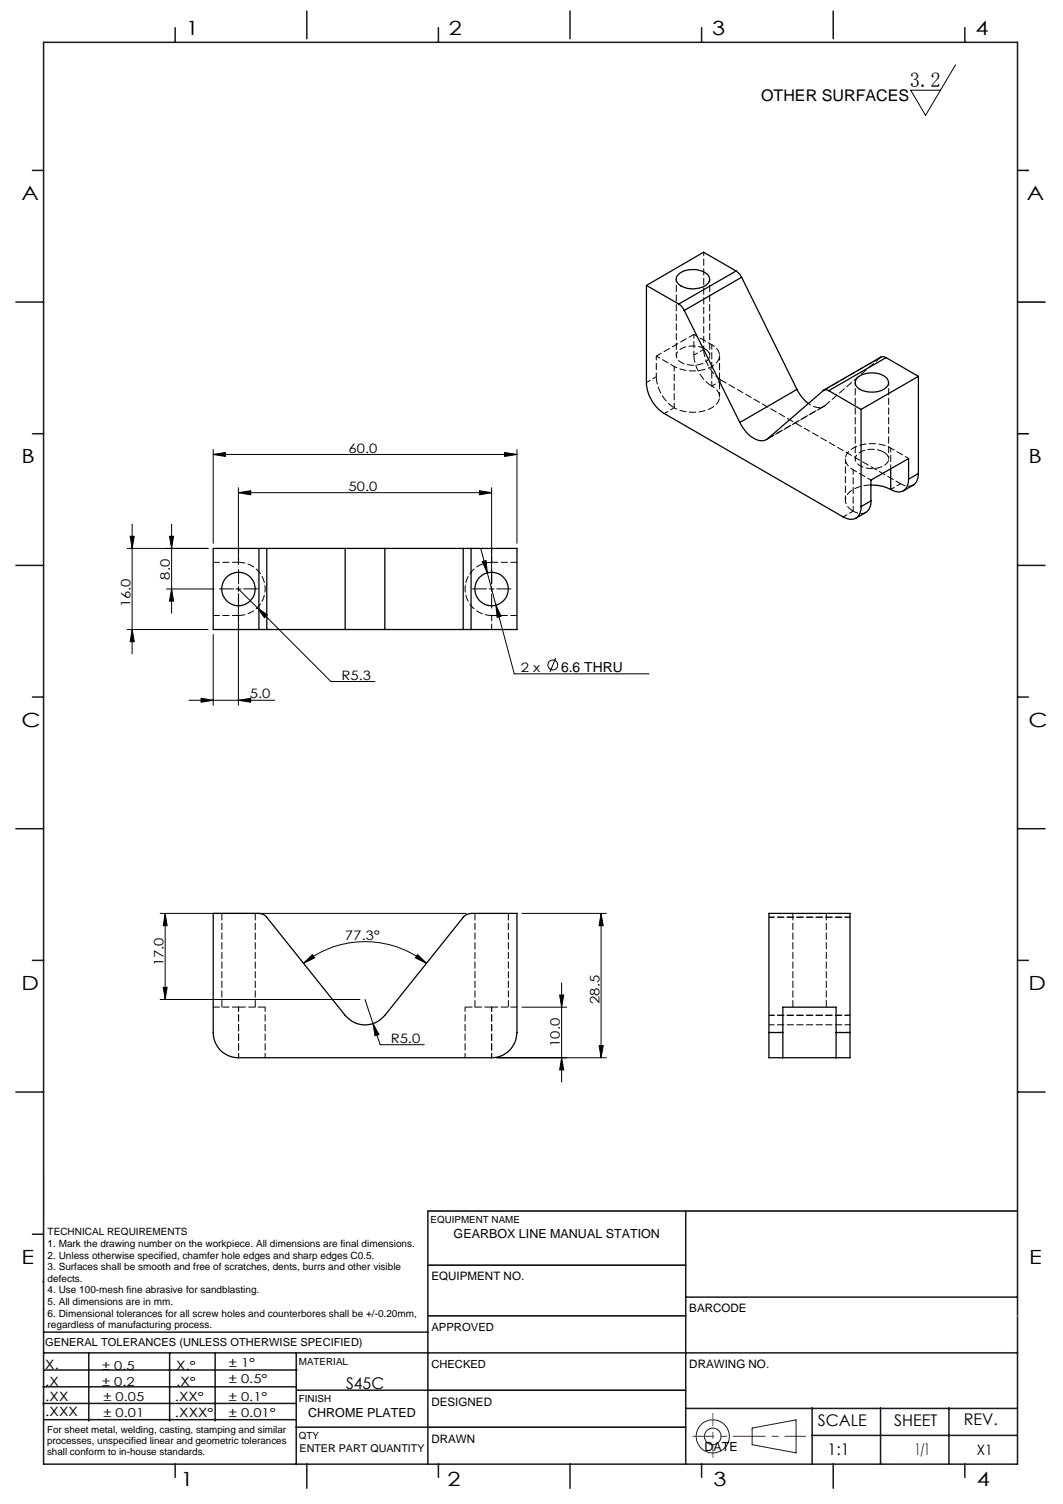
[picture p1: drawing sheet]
<svg xmlns="http://www.w3.org/2000/svg" width="210mm" height="297mm" viewBox="0 0 210 297" stroke-linecap="round" stroke-linejoin="round" font-family="sans-serif">
<g fill="none" stroke="#191924" stroke-width=".2">
<path d="M8.6 231.2v9.4M148.6 282l8.7-1.6v6.5l-8.7-1.6z"/>
<circle cx="140.8" cy="283.7" r="3.3"/>
<circle cx="140.8" cy="283.7" r="1.64"/>
</g>
<path d="M201 33.7h2.2M201 59.7h5.4M201 85.7h2.2M84.5 239.1h116.5M84.6 259.9h50.9M84.6 249.8h50.9M84.6 274.5h50.9M84.5 281.8h51" fill="none" stroke="#000" stroke-width=".3"/>
<path d="M136.9 283.6h22.3" fill="none" stroke="#f00" stroke-width=".2" stroke-dasharray="6.3 1.3 1.3 1.3" stroke-dashoffset="2.2"/>
<path d="M140.8 287.8v-8.7" fill="none" stroke="#f00" stroke-width=".2" stroke-dasharray="6.3 1.3 1.3 1.3" stroke-dashoffset="3.9"/>
<g fill="none" stroke="#191924" stroke-width=".3">
<path d="M8.6 8.4h192.4v280.7h-192.4zM34.6 5.5v2.9M60.6 2.2v5.5M86.6 5.5v2.9M112.6 2.2v5.5M138.6 5.5v2.9M164.6 2.2v5.5M190.6 5.5v2.9M6.4 33.7h2.2M3.1 59.7h5.5M6.4 85.7h2.2M3.1 111.7h5.5"/>
<path d="M201 111.7h5.4M6.4 137.7h2.2M201 137.7h2.2M3.1 163.7h5.5M201 163.7h5.4M6.4 189.6h2.2M201 189.6h2.2M3.1 215.6h5.5M201 215.6h5.4M84.5 239.1v50M135.5 239.1v50M6.4 243.7h2.2"/>
<path d="M8.5 253.1h.1M8.6 258.5h.1M135.5 256.1h65.5M8.5 277.1h49.9M8.5 273.9h49.9M8.6 267.2h192.4M8.6 263.1h75.9M8.8 270.5h49.9M17.5 267.2v13.4M33.5 267.2v13.4M42.5 267.2v13.4M58.5 267.2v22"/>
<path d="M58.6 274.5h26M135.5 278.1h65.5M160.4 278v11.1M174 278v11.1M187.5 278v11.1M8.8 280.3h49.7M34.6 289.1v2.6M58.5 281.8h26M60.6 289.1v4.8M86.6 289.1v2.6M112.6 289.1v4.8M138.6 289.1v2.6"/>
<path d="M160.4 283.5h40.5M164.6 289.1v4.8M190.6 289.1v2.6"/>
</g>
<path d="M201 259.9h.1" fill="none" stroke="#c0c0c0" stroke-width=".2"/>
<g fill="none" stroke="#000" stroke-width=".2">
<path d="M188.8 12.8l-6 10-2.9-5h5.9M42.1 89.7l2.4-.3v.7zM42.1 88.8v18.5M42.1 89.7h60M47.1 97.3l2.4-.4v.8zM47.1 96.3v15.2M47.1 97.3h50M94.7 96.9l2.4 .4-2.4 .4zM97.1 96.3v19M99.7 89.4l2.4 .3-2.4 .4zM102.1 88.8v18.5M25.1 108.3h16"/>
<path d="M25.7 105.9h.8l-.4 2.4zM26.1 103.5v25.6M32.9 116.3h9.4M33.5 105.9h.8l-.4 2.4zM33.9 116.3l.4 2.4h-.8zM33.9 103.5v17.6M46.6 116.3h1M47.1 115.8v1M47.1 116.3l3.7 3.7M47.1 117.3v22M95 108.5l1.3 4.6M95.2 110.9l.8-.2 .3 2.4z"/>
<path d="M96.3 113.1l1.7 6.4M96.6 116.3h1M97.1 115.8v1M98 119.5l1 2.2-.8 .2zM98 119.5l3.6 13.6h26.6M25.1 124.3h16M26.1 124.3l.4 2.4h-.8zM37.3 138.3h17M39.7 137.9l2.4 .4-2.4 .4zM42.1 125.3v14M47.1 138.3l2.4-.4v.8zM50.8 120l2 1.4-.6 .6z"/>
<path d="M50.8 120l14.6 14.6h8.7M109.8 129.9l-1.1 2.8M31.6 180.4h60.5M31.6 197.4h39.5M32.2 195h.8l-.4 2.4zM32.6 180.4l.4 2.4h-.8zM32.6 180.4v17M60 190.2l1.7-1.7 .5 .7zM60 190.2a19.4 19.4 0 0 1 24.2 0M72.1 197.4l1.6 4.7M82.5 188.5l1.7 1.7-2.1-1zM103.1 180.4h16.7"/>
<path d="M103.1 198.9h8.9M110.6 196.5h.8l-.5 2.4zM110.9 194.1v19.6M118.7 180.4l.5 2.4h-.8zM118.7 180.4v28.5M73.7 202.1l1.2 2.2-.8 .2zM73.7 202.1l1.4 4.2h8.7M98.1 208.9h21.7M110.9 208.9l.5 2.4h-.8zM118.4 206.5h.8l-.5 2.4z"/>
<circle cx="109.2" cy="131.3" r=".98"/>
</g>
<path d="M46.1 116.3h-2.8M47.1 115.3v-2.8M47.1 117.3v2.8M48.1 116.3h2.8M96.1 116.3h-2.8M97.1 115.3v-2.8M97.1 117.3v2.8M98.1 116.3h2.8" fill="none" stroke="#000" stroke-width=".2" stroke-dasharray="15.2 1.3 1.3 1.3"/>
<g fill="#000">
<path d="M25.7 105.9h.8l-.4 2.4zM26.1 124.3l.4 2.4h-.8zM33.5 105.9h.8l-.4 2.4zM33.9 116.3l.4 2.4h-.8z"/>
<path d="M47.1 138.3l2.4-.4v.8zM39.7 137.9l2.4 .4-2.4 .4z"/>
<path d="M82.5 188.5l1.7 1.7-2.1-1zM60 190.2l1.7-1.7 .5 .7z"/>
<path d="M73.7 202.1l.4 2.4 .8-.2zM47.1 97.3l2.4-.4v.8zM94.7 96.9l2.4 .4-2.4 .4zM42.1 89.7l2.4-.3v.7zM99.7 89.4l2.4 .3-2.4 .4zM95.2 110.9l1.1 2.2-.3-2.4zM98 119.5l.2 2.4 .8-.2zM50.8 120l1.4 2 .6-.6z"/>
<path d="M118.4 206.5h.8l-.5 2.4zM118.7 180.4l.5 2.4h-.8zM110.9 208.9l.5 2.4h-.8zM110.6 196.5h.8l-.5 2.4zM32.2 195h.8l-.4 2.4zM32.6 180.4l.4 2.4h-.8z"/>
</g>
<g fill="none" stroke="#000" stroke-width=".25">
<path d="M127.7 56.4v19.2a7.7 7.7 0 0 0 3.5 6.1l35.4 20.4a2.09 2.09 0 0 0 3.4-1.1l.1-1M127.7 56.4l6.4 3.6M134.1 54.2a4.4 4.4 0 0 1 6 .4 1.66 1.66 0 0 1-1.5 2.2 4.4 4.4 0 0 1-4.8-1l-.2-.6a1.12 1.12 0 0 1 .5-1zM145.4 53.5l.8 .7 .3 .5M145.4 53.5l-6.4-3.7-11.3 6.6M145.4 53.5l-11.3 6.5M146.5 54.7l-11.3 6.6M146.5 54.7l10.9 22.2M134.1 60l.4 .4 .7 .9M135.2 61.3l11 22.1M157.4 76.9l1 1.5 1.3 1.3M157.4 76.9l-11.2 6.5"/>
<path d="M163.7 77.1a.93 .93 0 0 0-1.1 0l-10.9 9.5a2.69 2.69 0 0 1-3.4-.5l-1.2-1.2-.9-1.5M163.7 77.1l6.4 3.8M169.4 74.6a4.6 4.6 0 0 1 5.9 .2 1.35 1.35 0 0 1-.6 2 4.9 4.9 0 0 1-5.4-.4l-.3-.5a1.16 1.16 0 0 1 .4-1.3zM175 70.6l-.4-.2-.6 .1-11.3 6.5M175 70.6l-11.3 6.5M175 70.6l6.4 3.7M181.4 74.3l-11.3 6.6M181.4 74.3v19.2M170.1 80.9v19.1M172 98.9v.9l-.6 1.1-2.3 1.4M172 95.8a8.8 8.8 0 0 1 4 .9M172 98.9l-1.9 1.1"/>
<path d="M176 92.6v4.1M179.5 94.6a2.1 2.1 0 0 1-2.7 2.4l-.8-.3M179.5 94.6v-4l-7.5 4.2v4.1M181.4 93.5l-.1 .9-.3 .8-.6 .6-1.9 1.1M181.4 93.5l-1.9 1.1M51.2 108.3h1.5M51.2 108.3h-9.1v16h9.1M51.2 108.3v16M52.7 108.3h15.5M52.7 108.3v16M68.2 108.3h7.8M68.2 108.3v16"/>
<path d="M76 108.3h15.5M76 108.3v16M91.5 108.3h1.6M91.5 108.3v16M93.1 108.3h9v16h-9M93.1 108.3v16M51.2 124.3h1.5M52.7 124.3h15.5M68.2 124.3h7.8M76 124.3h15.5M91.5 124.3h1.6M42.1 180.4h9.1a1.94 1.94 0 0 1 1.5 .7l15.5 19.4a5 5 0 0 0 7.8 0l15.5-19.4a2.08 2.08 0 0 1 1.6-.7h9v23.5a5 5 0 0 1-5 5h-50a4.9 4.9 0 0 1-5-5z"/>
<path d="M151.9 203.9v5h2.8M151.9 203.9v-23.5h16v23.5M151.9 203.9h2.8M154.7 203.9v5M154.7 208.9h10.5M154.7 203.9v-5h10.5v5M165.2 203.9v5M165.2 203.9h2.7M167.9 203.9v5h-2.7"/>
<circle cx="47.1" cy="116.3" r="3.3"/>
<circle cx="97.1" cy="116.3" r="3.3"/>
</g>
<path d="M133.2 72.4v8.1M140.6 68.1v8.1M142.2 78.4v-8.2M167 90.6v8.2M168.5 92.8v8.1M47.1 198.9v10M91.9 198.9v10M97.1 198.9v10M52.4 208.9v-10" fill="none" stroke="#000" stroke-width=".2" stroke-dasharray="1.3 .6" stroke-dashoffset=".4"/>
<path d="M139.2 68.9a4.5 4.5 0 0 0-5.4 .7 1.48 1.48 0 0 0 .9 2.1 4.7 4.7 0 0 0 5.3-.8 1.39 1.39 0 0 0-.8-2M174.6 89.3a4.8 4.8 0 0 0-5.3 .5 1.41 1.41 0 0 0 .8 2.3 4.7 4.7 0 0 0 5.2-.8 1.39 1.39 0 0 0-.7-2M52.4 198.9h-5.3M97.1 198.9h-5.2" fill="none" stroke="#000" stroke-width=".2" stroke-dasharray="1.3 .6" stroke-dashoffset="-.1"/>
<g fill="none" stroke="#000" stroke-width=".2" stroke-dasharray="1.3 .6">
<path d="M174 70.6l.1-.1M42.1 111h5M47.1 111a5.3 5.3 0 0 1 5.3 5.3 5.3 5.3 0 0 1-5.3 5.2M97.1 111h5M47.1 121.5h-5M97.1 121.5a5.3 5.3 0 0 1-5.2-5.2 5.3 5.3 0 0 1 5.2-5.3M102.1 121.5h-5M43.8 180.4v18.5M47.1 198.9h-5M50.4 198.9v-18.5M93.8 180.4v18.5M100.4 198.9v-18.5"/>
<path d="M102.1 198.9h-5M156.6 180.4v18.5M163.2 198.9v-18.5"/>
</g>
<path d="M129.7 70.3l7.4-4.3M142.6 75.1l35.3 20.4M47.1 111v-2.7M97.1 108.3v2.7M47.1 124.3v-2.8M97.1 121.5v2.8M154.7 203.9h-2.8M167.9 203.9h-2.7" fill="none" stroke="#000" stroke-width=".2" stroke-dasharray="1.3 .6" stroke-dashoffset=".2"/>
<path d="M137.1 70.1a7.8 7.8 0 0 0 3.5 6.1M142.6 75.1a7.8 7.8 0 0 1-3.6-6.1M162.6 77.1l11.4-6.5M133.2 80.5a7.8 7.8 0 0 1-3.5-6.1M151.4 86.8l11.3-6.5M163 80.1l-11.3 6.5M168.5 100.9a2.2 2.2 0 0 1-.9-3.5 6.3 6.3 0 0 1 4.5-1.6" fill="none" stroke="#000" stroke-width=".2" stroke-dasharray="1.3 .6" stroke-dashoffset="-.2"/>
<path d="M174 70.6l-11 9.5" fill="none" stroke="#000" stroke-width=".2" stroke-dasharray="1.3 .6" stroke-dashoffset=".1"/>
<g fill="none" stroke="#000" stroke-width=".2" stroke-dasharray="1.3 .6" stroke-dashoffset=".5">
<path d="M129.7 70.3v4.1M129.7 74.4l-2 1.1M133.2 72.4l-3.5-2.1M137.1 66l3.5 2.1M137.1 66v4.1M139 69l-1.9 1.1M140.6 76.2l2-1.1M131.2 81.7l2-1.2M172.1 94.8l-3.6-2M176 88.5l3.5 2M176 88.5v4.1M177.9 95.5l-1.9 1.2"/>
<path d="M168.5 100.9l-1.9 1.2"/>
</g>
<path d="M180.4 95.8l-.5 .2h-.7l-1.3-.5M171 101.2l-.4 .2h-.8l-1.3-.5M151.9 181.1h16M167.9 181.1h-16M151.9 200.5h16M151.9 202.4h16M167.9 200.5h-16" fill="none" stroke="#000" stroke-width=".2" stroke-dasharray="1.3 .6" stroke-dashoffset=".3"/>
<path d="M133.6 55.1v15.1M140.2 70.2v-15.1M140.6 68.1a2.2 2.2 0 0 1 .9 3.6 7.7 7.7 0 0 1-8.3 .7M140.6 76.2a2.2 2.2 0 0 1 .9 3.6 7.7 7.7 0 0 1-8.3 .7M159.7 79.7a2.7 2.7 0 0 0 3.3 .4M169 75.5v15.1M168.5 92.8a2.2 2.2 0 0 1-.9-3.6 7.7 7.7 0 0 1 8.4-.7M175.6 90.6v-15.1" fill="none" stroke="#000" stroke-width=".2" stroke-dasharray="1.3 .6" stroke-dashoffset=".7"/>
<path d="M139 49.8v19.2" fill="none" stroke="#000" stroke-width=".2" stroke-dasharray="1.3 .6" stroke-dashoffset=".6"/>
<text font-size="4.1" x="179.8" y="17.2">3.2</text>
<g font-size="3.9">
<text x="36.7" y="6.9">1</text>
<text x="88.7" y="6.9">2</text>
<text x="140.7" y="6.9">3</text>
<text x="192.7" y="6.9">4</text>
<text x="4.2" y="39.5">A</text>
<text x="202.9" y="39.5">A</text>
<text x="4.2" y="91.5">B</text>
<text x="203.2" y="91.5">B</text>
<text x="4.2" y="143.5">C</text>
<text x="203.2" y="143.5">C</text>
<text x="4.2" y="195.5">D</text>
<text x="203.2" y="195.5">D</text>
<text x="4.2" y="249.6">E</text>
<text x="203.3" y="249.6">E</text>
<text x="35.7" y="293.4">1</text>
<text x="88.4" y="293.4">2</text>
<text x="141" y="293.4">3</text>
<text x="193" y="293.4">4</text>
</g>
<g font-size="3.2">
<text x="150.4" y="20">OTHER SURFACES</text>
<text x="68.4" y="274.2">S45C</text>
<text x="161.6" y="281.7">SCALE</text>
<text x="176.7" y="281.5">SHEET</text>
<text x="190.4" y="281.5">REV.</text>
<text x="163.5" y="287.4">1:1</text>
<text x="180.8" y="287.4">1/1</text>
</g>
<text font-size="2.8" x="193" y="287.3">X1</text>
<text font-size="2.7" x="110.8" y="132.6">6.6 THRU</text>
<g font-size="2.6">
<text x="68.9" y="89.4">60.0</text>
<text x="68.9" y="96.9">50.0</text>
<text x="25.8" y="119.9" transform="rotate(-90 25.8 119.9)">16.0</text>
<text x="33.5" y="114.5" transform="rotate(-90 33.5 114.5)">8.0</text>
<text x="49.4" y="137.9">5.0</text>
<text x="67.5" y="134.2">R5.3</text>
<text x="102.9" y="132.6">2 x</text>
<text x="68.2" y="185.7" transform="rotate(-1 68.2 185.7)">77.3°</text>
<text x="32.3" y="190.8" transform="rotate(-90 32.3 190.8)">17.0</text>
<text x="118.4" y="198.2" transform="rotate(-90 118.4 198.2)">28.5</text>
<text x="77.2" y="205.9">R5.0</text>
<text x="110.6" y="206.7" transform="rotate(-90 110.6 206.7)">10.0</text>
</g>
<g font-size="2.5">
<text x="89.6" y="244.4">GEARBOX LINE MANUAL STATION</text>
<text x="8.9" y="273.6">.X</text>
<text x="8.9" y="270.4">X.</text>
<text x="34.8" y="273.7">.X°</text>
<text x="34.8" y="270.5">X.°</text>
<text x="9" y="276.7">.XX</text>
<text x="9" y="279.7">.XXX</text>
<text x="34.5" y="276.7">.XX°</text>
<text x="34.6" y="279.8">.XXX°</text>
<text x="60.9" y="279.8">CHROME PLATED</text>
<text x="139.2" y="286.6">DATE</text>
</g>
<g font-size="2.4">
<text x="45.2" y="270">± 1°</text>
<text x="20.2" y="270.4">± 0.5</text>
<text x="20.2" y="273.7">± 0.2</text>
<text x="45.2" y="273.2">± 0.5°</text>
<text x="20.4" y="279.7">± 0.01</text>
<text x="20.4" y="276.7">± 0.05</text>
<text x="45.2" y="276.7">± 0.1°</text>
<text x="45.2" y="279.7">± 0.01°</text>
</g>
<g font-size="2.3">
<text x="85.2" y="252.9">EQUIPMENT NO.</text>
<text x="136.2" y="259.2">BARCODE</text>
<text x="136.2" y="270.2">DRAWING NO.</text>
<text x="85.2" y="277.6">DESIGNED</text>
<text x="85.2" y="284.9">DRAWN</text>
</g>
<g font-size="2.2">
<text x="85.2" y="262.8">APPROVED</text>
<text x="8.9" y="265.9">GENERAL TOLERANCES (UNLESS OTHERWISE SPECIFIED)</text>
<text x="85.2" y="270.1">CHECKED</text>
</g>
<text font-size="2.1" x="59.2" y="286.7">ENTER PART QUANTITY</text>
<g font-size="2">
<text x="9.4" y="243.9">TECHNICAL REQUIREMENTS</text>
<text x="9.4" y="246.2">1. Mark the drawing number on the workpiece. All dimensions are final dimensions.</text>
<text x="9.4" y="248.5">2. Unless otherwise specified, chamfer hole edges and sharp edges C0.5.</text>
<text x="9.4" y="250.8">3. Surfaces shall be smooth and free of scratches, dents, burrs and other visible</text>
<text x="9.4" y="253.1">defects.</text>
<text x="9.4" y="255.4">4. Use 100-mesh fine abrasive for sandblasting.</text>
<text x="9.4" y="257.7">5. All dimensions are in mm.</text>
<text x="9.4" y="260">6. Dimensional tolerances for all screw holes and counterbores shall be +/-0.20mm,</text>
<text x="9.4" y="262.3">regardless of manufacturing process.</text>
</g>
<g font-size="1.9">
<text x="85.1" y="241.5">EQUIPMENT NAME</text>
<text x="59.1" y="269.5">MATERIAL</text>
<text x="59.1" y="276.9">FINISH</text>
<text x="9.3" y="282.9">For sheet metal, welding, casting, stamping and similar</text>
<text x="9.3" y="285.2">processes, unspecified linear and geometric tolerances</text>
<text x="9.3" y="287.4">shall conform to in-house standards.</text>
<text x="59.1" y="284.2">QTY</text>
</g>
</svg>
